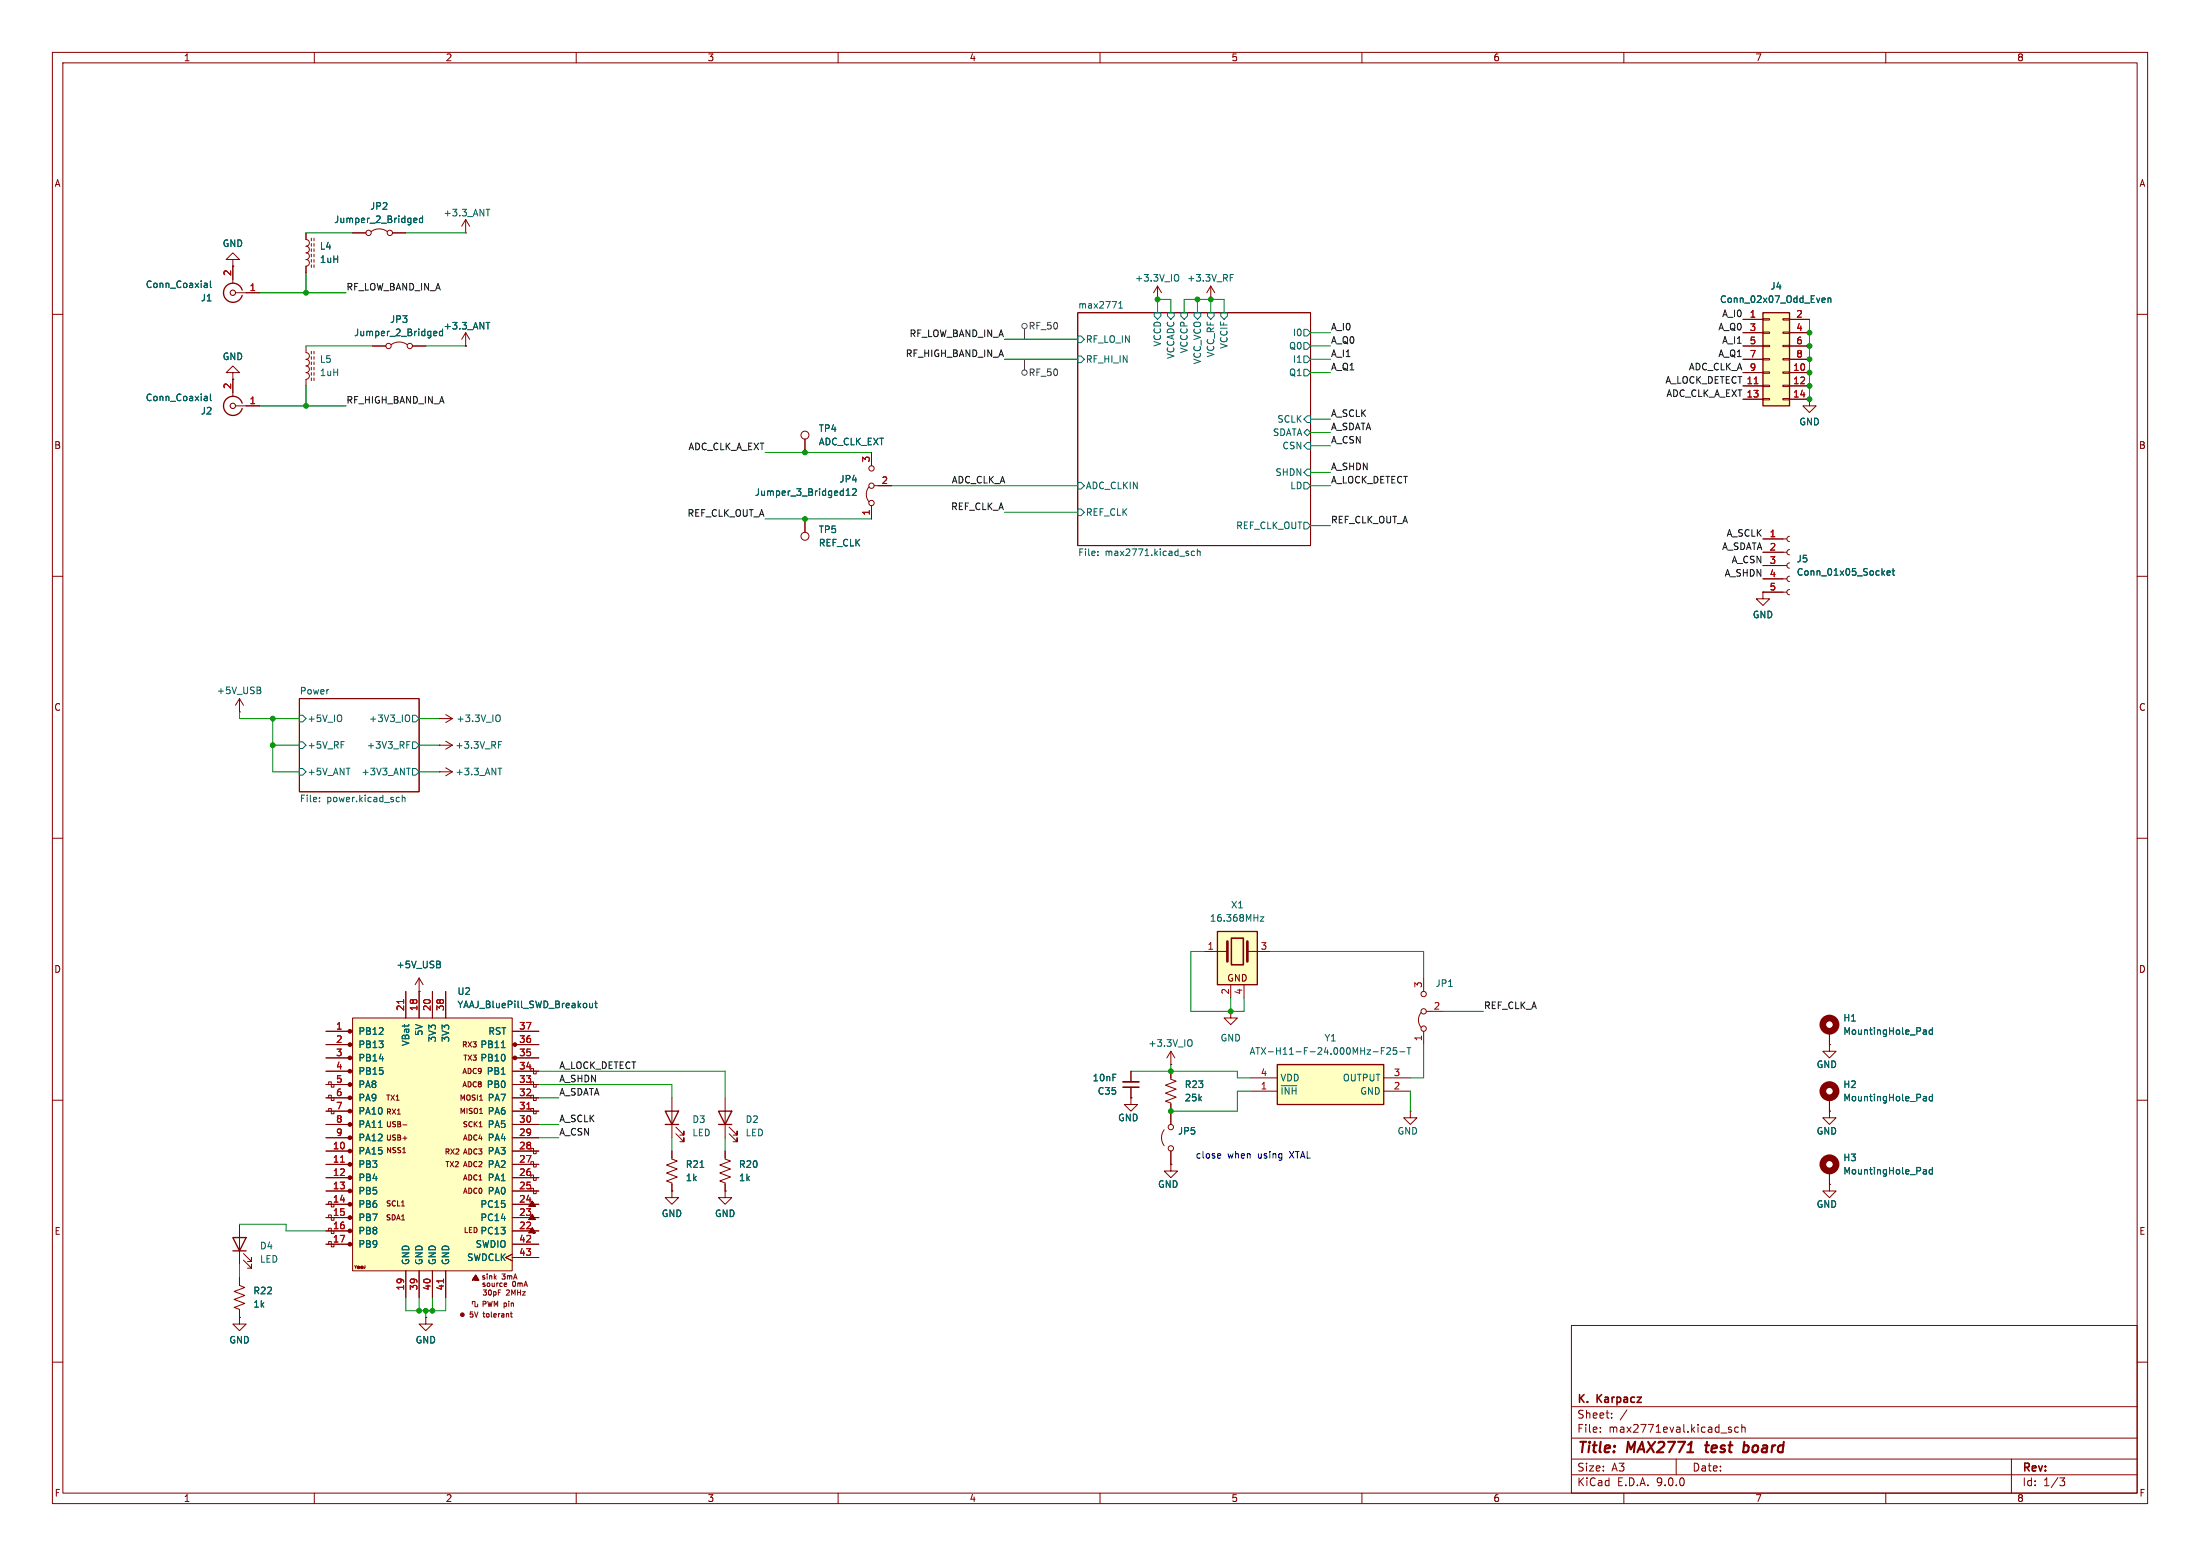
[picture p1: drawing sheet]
<svg xmlns="http://www.w3.org/2000/svg" width="420mm" height="297mm" viewBox="0 0 420 297" stroke-linecap="round" stroke-linejoin="round" font-family="sans-serif">
<g fill="none" stroke="#840000" stroke-width=".19">
<path d="M10 10h400v277h-400zM12 12h396v273h-396zM60 10v2M110 10v2M160 10v2M210 10v2M260 10v2M310 10v2M360 10v2M205.7 59.7h44.5v44.4h-44.5zM231.1 57.2h.1M231.1 54.6l-.7 1.3"/>
<path d="M231.1 54.6l.8 1.3M231.1 54.6v2.6M10 60h2M71.1 66h2.6M74.7 65.8a2.54 2.54 0 0 1 3 0M78.7 66h2.6M408 60h2M10 110h2M408 110h2M57.1 133.4h22.9v17.7h-22.9zM10 160h2M408 160h2"/>
<path d="M10 210h2M128.3 209.6v7.6M129 216.4l1.6 1.5v-.7v.7h-.8M129 215.1l1.6 1.6v-.8v.8h-.8M408 210h2M300 253h108v32h-108zM10 260h2M300 278.5h108M300 274.5h108M300 268.5h108M305.5 273.2v.2M305.5 272.5v.1"/>
<path d="M307.7 270.5v.2M307.7 269.8v.1M310.6 269.1l-1.3 1.9M320 278.5v3M329.9 272.7l.7 .4-.2 .3-.5-.1M330.5 272.5l-.3-.1-.3 .2M331.9 272.5l-.5-.1-.2 .3 .1 .6h.6M332.5 272.5l.2-.1 .4 .1 .1 .9M332.5 271.9v1.5M384 278.5v6.5M408 260h2M60 285v2"/>
<path d="M110 285v2M160 285v2M210 285v2M260 285v2M300 281.5h108M310 285v2M360 285v2M393.2 282.1h1l-.5 .6 .4 .1 .1 .5-.3 .3h-.5"/>
<circle cx="74.2" cy="66" r=".51"/>
<circle cx="78.2" cy="66" r=".51"/>
</g>
<path d="M325.5 275.9h.8M325.9 275.2l-.2 1.7 .2 .3M332.9 276h.8M333 275.2l-.2 2M333.6 277a.66 .66 0 0 1-.8 .1" fill="none" stroke="#840000" stroke-width=".4"/>
<g fill="none" stroke="#006464" stroke-width=".19">
<path d="M213.6 58.8h.7M213.6 57.9l.3-.4v1.3M220.3 59.7h1.3v.6l-.6 .7-.7-.7zM222.9 59.7h1.3v.6l-.7 .7-.6-.7zM225.4 59.7h1.3v.6l-.6 .7-.7-.7zM228 59.7h1.2v.6l-.6 .7-.6-.7zM230.5 59.7h1.3v.6l-.7 .7-.6-.7zM233 59.7h1.3v.6l-.6 .7-.7-.7zM234.9 53h.4M234.9 52.4h.6M82.9 64h.4M82.9 63.3l.3-.1 .2 .3-.6 .2"/>
<path d="M84.1 63.2l-.2 .3v.3l.2 .3 .4-.1M84.5 62.8v1.3M205.7 64.1h.7l.6 .7-.6 .6h-.7zM205.7 67.9h.7l.6 .7-.6 .6h-.7zM248.9 62.9h.7l.6 .6-.6 .6h-.7zM248.9 65.4h.7l.6 .6-.6 .7h-.7zM248.9 67.9h.7l.6 .7-.6 .6h-.7zM248.9 70.5h.7l.6 .6-.6 .7h-.7zM249.6 79.4h.6v1.2h-.6l-.7-.6zM205.7 92.1h.7l.6 .6-.6 .6h-.7zM205.7 97.2h.7l.6 .6-.6 .6h-.7zM248.9 99.7h.7l.6 .6-.6 .7h-.7z"/>
<path d="M248.9 82.6l.7-.7 .6 .7-.6 .6zM248.9 92.1h.7l.6 .6-.6 .6h-.7zM249.6 84.5h.6v1.2h-.6l-.7-.6zM249.6 89.5h.6v1.3h-.6l-.7-.6zM209.6 105.9v.1M209.6 105.3v.1M228 105.3l-.3-.1-.3 .2 .2 .6h.4M228.6 105.3l.2-.1 .3 .1v.7M228.6 104.8v1.2M57.1 136.5h.7l.6 .7-.6 .6h-.7zM65.2 136.7v.9M77.9 136.5h.1a.81 .81 0 0 1-.1 1.2"/>
<path d="M78.7 136.5h.7l.6 .7-.6 .6h-.7zM57.1 146.7h.7l.6 .6-.6 .7h-.7zM57.1 141.6h.7l.6 .6-.6 .7h-.7zM61 152.9v.1M61 152.3v.1M65.1 141.5h.6M75.9 152.2l.3 .1M76.2 153h-.3M76.8 152.3l.2-.1 .3 .1v.7M76.8 151.8v1.2M77.6 146.6h.7M77.7 142.2h.4"/>
<path d="M77.7 141.5h.6M78.7 141.6h.7l.6 .6-.6 .7h-.7zM78.7 146.7h.7l.6 .6-.6 .7h-.7z"/>
</g>
<path d="M127 212.1h2.5l-1.2 2.5zM127 214.6h2.5" fill="none" stroke="#840000" stroke-width=".25"/>
<path d="M232.4 177.8h7.6v10.2h-7.6z" fill="#ffffc2"/>
<path d="M232.4 177.8h7.6v10.2h-7.6zM137.2 212.1h2.5l-1.3 2.5zM137.2 214.6h2.5M44.4 236.2h2.6l-1.3 2.6zM44.4 238.8h2.6" fill="none" stroke="#840000" stroke-width=".25"/>
<g fill="none" stroke="#840000" stroke-width=".19">
<path d="M336.5 113v1.3h1.3l-1.3 1.3-1.2-1.3h1.2M336.5 113h.1M336.5 102.9h4.6M336.5 105.4h4.6M336.5 108h4.6M336.5 110.5h4.6M336.5 113h4.6M341.6 102.4l-.3 .1-.2 .4 .2 .3 .3 .2M341.6 104.9l-.3 .2-.2 .3 .2 .4 .3 .1M341.6 107.4l-.3 .2-.2 .4 .2 .3 .3 .2M341.6 110l-.3 .1-.2 .4 .2 .3 .3 .2M341.6 112.5l-.3 .2-.2 .3 .2 .4 .3 .1"/>
<path d="M45.7 135.9h.1M45.7 133.4v2.5M45.7 133.4l-.7 1.2M45.7 133.4l.8 1.2M229.9 181.6h4.4M234.9 193v1.3h1.3l-1.3 1.3-1.2-1.3h1.2M234.9 193h.1M234.9 188v2.5M237.5 188v2.5M238.1 181.6h4.5M271.3 193.3a2.26 2.26 0 0 0 0 2.8M271.8 186.7v2.5"/>
<path d="M271.8 196.9v2.5M272.3 193h3.3M128.3 219.7v1.5l1 .4-2 .8 2 .7-2 .8 2 .8-2 .7 1 .4v1.5M138.4 209.6v7.6M139.2 216.4l1.5 1.5v-.7v.7h-.7M139.2 215.1l1.5 1.6v-.8v.8h-.7M215.9 209.6v1.2h1.3l-1.3 1.3-1.3-1.3h1.3M215.9 209.6h.1M215.9 204.5v2M215.9 207.5v2.1M222.2 215.6a2.54 2.54 0 0 0 0 3.1M223.5 204.5v1.5l1 .4-2 .7 2 .8-2 .8 2 .7-2 .8 1 .4v4"/>
<path d="M223.5 203.2h.1M223.5 200.7v2.5M223.5 219.7v2.5M223.5 200.7l-.7 1.2M223.5 200.7l.8 1.2M45.7 233.7v7.6M46.5 239.3l1.5 1.5v-.8v.8h-.8M128.3 227.3v1.3h1.2l-1.2 1.3-1.3-1.3h1.3M128.3 227.3h.1M138.4 227.3v1.3h1.3l-1.3 1.3-1.2-1.3h1.2M138.4 227.3h.1M223.5 222.2v1.3h1.3l-1.3 1.3-1.3-1.3h1.3"/>
<path d="M223.5 222.2h.1M45.7 243.8v1.6l1 .3-2 .8 2 .8-2 .7 2 .8-2 .8 1 .3v1.6M45.7 251.5v1.2h1.3l-1.3 1.3-1.3-1.3h1.3M45.7 251.5h.1M46.5 240.5l1.5 1.6v-.8v.8h-.8"/>
<circle cx="271.8" cy="193" r=".51"/>
<circle cx="271.8" cy="189.7" r=".51"/>
<circle cx="271.8" cy="196.3" r=".51"/>
<circle cx="223.5" cy="215.1" r=".51"/>
<circle cx="223.5" cy="219.2" r=".51"/>
</g>
<path d="M234.3 179.7v3.8M238.1 179.7v3.8" fill="none" stroke="#840000" stroke-width=".51"/>
<path d="M235.1 179.1h2.3v5.1h-2.3zM214.4 207.5h3" fill="none" stroke="#840000" stroke-width=".3"/>
<path d="M360.2 109.4l.7-.1-.1-.3h-.4l-.2 .1 .1 .6h.5M361.2 109h.5M361.4 108.5v1.1l.3 .2M49.5 131.7l.3 .3-.1 .3-.1 .1M49.6 131.2l.1 .2-.1 .3M240.6 175h.7l-.7 .8h.7M227 198.4a.43 .43 0 0 1 .6 .5v.4a.43 .43 0 0 1-.6 .4M133.6 222.8h.8" fill="none" stroke="#006464" stroke-width=".19"/>
<path d="M214.4 206.5h3" fill="none" stroke="#840000" stroke-width=".33"/>
<path d="M336.5 59.7h5.1v17.8h-5.1z" fill="#ffffc2"/>
<path d="M336.5 59.7h5.1v17.8h-5.1z" fill="none" stroke="#840000" stroke-width=".25"/>
<g fill="none" stroke="#840000" stroke-width=".19">
<path d="M332.7 61h3.8M332.7 63.5h3.8M332.7 66h3.8M332.7 68.6h3.8M332.7 71.1h3.8M332.7 73.7h3.8M332.7 76.2h3.8M336.5 60.8h1.3v.3h-1.3zM336.5 63.4h1.3v.2h-1.3zM336.5 65.9h1.3v.3h-1.3zM336.5 68.5h1.3v.2h-1.3zM336.5 71h1.3v.2h-1.3z"/>
<path d="M336.5 73.5h1.3v.3h-1.3zM336.5 76.1h1.3v.2h-1.3zM340.4 60.8h1.2v.3h-1.2zM340.4 63.4h1.2v.2h-1.2zM340.4 65.9h1.2v.3h-1.2zM340.4 68.5h1.2v.2h-1.2zM340.4 71h1.2v.2h-1.2zM340.4 73.5h1.2v.3h-1.2zM340.4 76.1h1.2v.2h-1.2zM341.6 61h3.8M341.6 63.5h3.8M341.6 66h3.8"/>
<path d="M341.6 68.6h3.8M341.6 71.1h3.8M341.6 73.7h3.8M341.6 76.2h3.8"/>
</g>
<path d="M334.9 73.2h.7" fill="none" stroke="#a90000" stroke-width=".19"/>
<path d="M348 56.9h.4v.3l-.6 .1M348.4 57.7h-.4M349 57l.2-.1h.3v.8M349 56.9v.8" fill="none" stroke="#006464" stroke-width=".19"/>
<path d="M67.3 194.3h30.5v48.3h-30.5z" fill="#ffffc2"/>
<g fill="#840000" stroke="#840000" stroke-width=".19">
<circle cx="66.8" cy="196.9" r=".36"/>
<circle cx="66.8" cy="201.9" r=".36"/>
<circle cx="66.8" cy="204.5" r=".36"/>
<circle cx="66.8" cy="207" r=".36"/>
<circle cx="66.8" cy="209.6" r=".36"/>
<circle cx="66.8" cy="212.1" r=".36"/>
<circle cx="66.8" cy="214.6" r=".36"/>
<circle cx="66.8" cy="217.2" r=".36"/>
<circle cx="66.8" cy="219.7" r=".36"/>
<circle cx="66.8" cy="222.2" r=".36"/>
<circle cx="66.8" cy="224.8" r=".36"/>
<circle cx="66.8" cy="227.3" r=".36"/>
<circle cx="66.8" cy="229.9" r=".36"/>
<circle cx="66.8" cy="232.4" r=".36"/>
<circle cx="66.8" cy="234.9" r=".36"/>
<circle cx="66.8" cy="237.5" r=".36"/>
<circle cx="88.3" cy="251" r=".13"/>
<circle cx="98.3" cy="199.4" r=".25"/>
<circle cx="98.3" cy="201.9" r=".25"/>
<circle cx="66.8" cy="199.4" r=".36"/>
</g>
<g fill="none" stroke="#840000" stroke-width=".19">
<path d="M62.2 196.9h5.1M62.2 199.4h5.1M67.3 194.3h30.5v48.3h-30.5zM77.5 189.2v5.1M80 189.2h.1M80 186.7v7.6M80 186.7l-.8 1.3M80 186.7l.8 1.3M82.5 189.2v5.1M85.1 189.2v5.1M97.8 196.9h5.1M97.8 199.4h5.1"/>
<path d="M62.2 201.9h5.1M62.2 204.5h5.1M62.2 207h5.1M62.2 209.6h5.1M62.2 212.1h5.1M62.2 214.6h5.1M62.2 217.2h5.1M62.2 219.7h5.1M62.7 207v-.5h.5v1h.6v-.5M62.7 209.6v-.6h.5v1.1h.6v-.5M62.7 212.1v-.5h.5v1h.6v-.5M76.9 214.7h.8"/>
<path d="M76.9 217.2h.8M97.8 201.9h5.1M97.8 204.5h5.1M97.8 207h5.1M97.8 209.6h5.1M97.8 212.1h5.1M97.8 214.6h5.1M97.8 217.2h5.1M97.8 219.7h5.1M101.3 204.5v-.5h.6v1h.5v-.5M101.3 207v-.5h.6v1h.5v-.5M101.3 209.6v-.6h.6v1.1h.5v-.5"/>
<path d="M101.3 212.1v-.5h.6v1h.5v-.5M101.3 219.7v-.5h.6v1h.5v-.5M62.2 222.2h5.1M62.2 224.8h5.1M62.2 227.3h5.1M62.2 229.9h5.1M62.2 232.4h5.1M62.2 234.9h5.1M62.2 237.5h5.1M62.7 229.9v-.5h.5v1h.6v-.5M62.7 232.4v-.5h.5v1h.6v-.5M62.7 234.9v-.5h.5v1.1h.6v-.6"/>
<path d="M62.7 237.5v-.5h.5v1h.6v-.5M97.8 239.4l-1.3 .6 1.3 .7M97.8 222.2h5.1M97.8 224.8h5.1M97.8 227.3h5.1M97.8 229.9h5.1M97.8 232.4h5.1M97.8 234.9h5.1M97.8 237.5h5.1M101.3 222.2v-.5h.6v1.1h.5v-.6M101.3 224.8v-.5h.6v1h.5v-.5M101.3 227.3v-.5h.6v1h.5v-.5"/>
<path d="M101.6 229.7l.1 .3-.2-.1 .2 .2 .2-.4-.6 .2 .6 .4-.2-.7-.5 .4 .8 .3-.4-.8-.5 .6 1 .2-.5-.9-.6 .9h1.2l-.6-1.1-.6 1.1M101.6 232.3l.1 .2-.2-.1 .2 .3 .2-.4-.6 .1 .6 .4-.2-.6-.5 .3 .8 .3-.4-.8-.5 .7 1 .1-.5-.9-.6 .9h1.2l-.6-1-.6 1M101.6 234.8l.1 .3-.2-.2 .2 .3 .2-.4-.6 .1 .6 .4-.2-.6-.5 .4 .8 .2-.4-.7-.5 .6 1 .1-.5-.9-.6 .9h1.2l-.6-1-.6 1M77.5 242.6v5M80 242.6v5M82.5 242.6v5M85.1 242.6v5M90.2 248.9v-.5h.5v1h.5v-.5M90.8 243.8l.1 .3-.2-.1 .2 .2 .2-.4-.5 .2 .5 .3-.2-.6-.5 .4 .8 .2-.4-.7-.5 .6 1 .1-.5-.8-.6 .8h1.2l-.6-1-.6 1M96.6 244.9l.1 .2-.4 .1M96.7 245.5l-.3 .1M97.4 250.7h.4"/>
<path d="M97.6 250.4v.9l.2 .1M97.8 240h5.1"/>
<circle cx="98.3" cy="199.4" r=".36"/>
<circle cx="98.3" cy="201.9" r=".36"/>
<circle cx="88.3" cy="251" r=".36"/>
<circle cx="88.3" cy="251" r=".25"/>
</g>
<path d="M83.8 184.1l.3 .2-.1 .3-.1 .1M83.9 183.5l.1 .2-.1 .3M95.7 200h.7M112.6 191.5v.8h.3l.2-.1M113.1 191.5v.8M113.5 191.5h.5M113.7 191.1v1.1l.3 .1M72.2 215.2h.8" fill="none" stroke="#006464" stroke-width=".19"/>
<path d="M77.1 190.8v.7M100.6 211.7h.7M65 221.8h.7M84.7 244.1v.8" fill="none" stroke="#a90000" stroke-width=".19"/>
<path d="M243.8 203.2h20.4v7.6h-20.4z" fill="#ffffc2"/>
<path d="M46.2 55.4a1.81 1.81 0 0 0-2.8-1 1.81 1.81 0 0 0 0 3 1.81 1.81 0 0 0 2.8-1M46.2 77a1.81 1.81 0 0 0-2.8-1 1.81 1.81 0 0 0 0 2.9 1.81 1.81 0 0 0 2.8-.9M243.8 203.2h20.4v7.6h-20.4z" fill="none" stroke="#840000" stroke-width=".25"/>
<g fill="none" stroke="#840000" stroke-width=".19">
<path d="M44.4 49.5h1.3l-1.3-1.2-1.2 1.2h1.2v1.3M44.4 50.8h.1M44.4 50.8v3.3M45 55.9h4.5M58.4 44.5v1.2a.64 .64 0 0 1 .7 .7 .64 .64 0 0 1-.7 .6 .64 .64 0 0 1 .7 .6 .64 .64 0 0 1-.7 .7 .64 .64 0 0 1 .7 .6 .64 .64 0 0 1-.7 .6 .64 .64 0 0 1 .7 .7 .64 .64 0 0 1-.7 .6M58.4 50.8v1.3M59.4 45.5v.5M59.4 46.5v.5M59.4 47.5v.5M59.4 48.5v.5M59.4 49.5v.5M59.4 50.5v.6"/>
<path d="M59.9 45.5v.5M59.9 46.5v.5M59.9 47.5v.5M59.9 48.5v.5M59.9 49.5v.5M59.9 50.5v.6M67.3 44.5h2.5M70.9 44.2a2.54 2.54 0 0 1 3 0M74.9 44.5h2.6M88.9 44.5h.1M88.9 41.9v2.6M88.9 41.9l-.8 1.3"/>
<path d="M88.9 41.9l.8 1.3M221 57.2h.1M221 54.6l-.8 1.3M221 54.6l.7 1.3M221 54.6v2.6M44.4 71.1h1.3l-1.3-1.2-1.2 1.2h1.2v1.3M44.4 72.4h.1M44.4 72.4v3.3M45 77.5h4.5M58.4 66v1.3a.64 .64 0 0 1 .7 .6 .64 .64 0 0 1-.7 .7 .64 .64 0 0 1 .7 .6 .64 .64 0 0 1-.7 .7 .64 .64 0 0 1 .7 .6 .64 .64 0 0 1-.7 .6 .64 .64 0 0 1 .7 .7 .64 .64 0 0 1-.7 .6v1.3M59.4 67.1v.5M59.4 68.1v.5"/>
<path d="M59.4 69.1v.5M59.4 70.1v.5M59.4 71.1v.5M59.4 72.1v.5M59.9 67.1v.5M59.9 68.1v.5M59.9 69.1v.5M59.9 70.1v.5M59.9 71.1v.5M59.9 72.1v.5M71.1 66h2.6M78.7 66h2.6"/>
<path d="M88.9 66h.1M88.9 63.5l-.8 1.3M88.9 63.5l.8 1.3M88.9 63.5v2.5M332.7 66h3.8M332.7 61h3.8M332.7 63.5h3.8M332.7 68.6h3.8M332.7 71.1h3.8M332.7 73.7h3.8M332.7 76.2h3.8M341.6 66h3.8"/>
<path d="M341.6 61h3.8M341.6 63.5h3.8M341.6 68.6h3.8M341.6 71.1h3.8M341.6 73.7h3.8M341.6 76.2h3.8M345.4 76.2v1.3h1.3l-1.3 1.2-1.2-1.2h1.2M345.4 76.2h.1M153.7 83.8v2.6M153.7 99.1v2.5M165.9 93a2.26 2.26 0 0 0 0 2.8M166.4 86.4v2.5"/>
<path d="M166.4 96.5v2.6M166.9 92.7h3.3M336.5 113h.1M336.5 102.9h3.9M336.5 105.4h3.9M336.5 108h3.9M336.5 110.5h3.9M336.5 113h3.9M83.8 137.2h.1M83.8 137.2h2.6M85.1 136.4l1.3 .8M86.4 137.2l-1.3 .7"/>
<path d="M83.8 147.3h.1M83.8 142.2h.1M83.8 147.3h2.6M83.8 142.2h2.6M85.1 146.6l1.3 .7M85.1 141.5l1.3 .7M86.4 147.3l-1.3 .8M86.4 142.2l-1.3 .8M62.2 196.9h5.1M62.2 199.4h5.1M77.5 189.2v5.1M80 189.2h.1"/>
<path d="M80 189.2v5.1M82.5 189.2v5.1M85.1 189.2v5.1M97.8 196.9h5.1M97.8 199.4h5.1M349.2 199.4v1.3h1.3l-1.3 1.2-1.2-1.2h1.2M349.2 199.4h.1M349.2 196.9v2.5M62.2 201.9h5.1M62.2 204.5h5.1M62.2 207h5.1M62.2 209.6h5.1"/>
<path d="M62.2 212.1h5.1M62.2 214.6h5.1M62.2 217.2h5.1M62.2 219.7h5.1M97.8 201.9h5.1M97.8 204.5h5.1M97.8 207h5.1M97.8 209.6h5.1M97.8 212.1h5.1M97.8 214.6h5.1M97.8 217.2h5.1M97.8 219.7h5.1"/>
<path d="M128.3 219.7v1.3M138.4 219.7v1.5l1 .4-2 .8 2 .7-2 .8 2 .8-2 .7 1 .4v1.5M215.9 209.6h.1M215.9 204.5v2M215.9 207.5v2.1M223.5 204.5v1.2M223.5 210.8v3.8M223.5 219.7v2.5M238.8 205.7h5M238.8 208.3h5M264.2 205.7h5M264.2 208.3h5"/>
<path d="M269.2 212.1v1.3h1.3l-1.3 1.2-1.2-1.2h1.2M269.2 212.1h.1M349.2 212.1v1.3h1.3l-1.3 1.2-1.2-1.2h1.2M349.2 212.1h.1M349.2 209.6v2.5M62.2 222.2h5.1M62.2 224.8h5.1M62.2 227.3h5.1M62.2 229.9h5.1M62.2 232.4h5.1M62.2 234.9h5.1M62.2 237.5h5.1"/>
<path d="M97.8 239.4l-1.3 .6 1.3 .7M97.8 222.2h5.1M97.8 224.8h5.1M97.8 227.3h5.1M97.8 229.9h5.1M97.8 232.4h5.1M97.8 234.9h5.1M97.8 237.5h5.1M128.3 227.3h.1M128.3 226.1v1.2M138.4 227.3h.1M223.5 222.2h.1"/>
<path d="M349.2 226.1v1.2h1.3l-1.3 1.3-1.2-1.3h1.2M349.2 226.1h.1M349.2 223.5v2.6M45.7 251.5h.1M45.7 243.8v1.3M45.7 250.2v1.3M77.5 242.6v5M80 242.6v5M81.3 251.5v1.2h1.2l-1.2 1.3-1.3-1.3h1.3M81.3 251.5h.1M82.5 242.6v5M85.1 242.6v5"/>
<path d="M97.8 240h5.1"/>
<circle cx="70.4" cy="44.5" r=".51"/>
<circle cx="74.4" cy="44.5" r=".51"/>
<circle cx="153.7" cy="83.1" r=".76"/>
<circle cx="166.4" cy="96" r=".51"/>
<circle cx="166.4" cy="92.7" r=".51"/>
<circle cx="166.4" cy="89.4" r=".51"/>
<circle cx="153.7" cy="102.4" r=".76"/>
</g>
<g fill="none" stroke="#006464" stroke-width=".19">
<path d="M92.8 39.9h.7M39.1 54l.4 .1 .1 .8M39.6 54.8l-.5 .1M39.6 54.4h-.5M40.2 53.6v1.1l.1 .2M79 42.4h.5M79 41.7l.4-.1 .2 .3-.6 .2M80.7 41.7l-.4-.1-.2 .3 .1 .5h.5M80.7 41.2v1.3M224.5 52.4a.43 .43 0 0 1 .5 .4v.4a.43 .43 0 0 1-.5 .5M348 56.9h.4v.3l-.6 .1M348.4 57.7h-.4"/>
<path d="M349 57l.2-.1h.3v.8M349 56.9v.8M39.1 75.6l.4 .1 .1 .8M39.6 76.4l-.5 .1M39.6 75.9l-.5 .1M40.2 75.2v1.1l.1 .2M82.9 64h.4M82.9 63.3l.3-.1 .2 .3-.6 .2M84.1 63.2l-.2 .3v.3l.2 .3 .4-.1M84.5 62.8v1.3M92.8 61.5h.7M161.5 94.6h.8"/>
<path d="M161.5 93.7l.4-.4v1.3M162.8 93.4l.4-.1 .3 .4-.8 .9h.8M360.2 109.4l.7-.1-.1-.3h-.4l-.2 .1 .1 .6h.5M361.2 109h.5M361.4 108.5v1.1l.3 .2M94.9 136.5a.43 .43 0 0 1 .6 .4v.4a.43 .43 0 0 1-.6 .4M95.1 146.6h.7M95.2 142.2h.4M95.2 141.5h.6M83.8 184.1l.3 .2-.1 .3-.1 .1M83.9 183.5l.1 .2-.1 .3M95.7 200h.7"/>
<path d="M112.6 191.5v.8h.3l.2-.1M113.1 191.5v.8M113.5 191.5h.5M113.7 191.1v1.1l.3 .1M264.3 200h-.6v1.2M266.6 200h-.6l-.1 .6 .2-.1h.4l.2 .2-.1 .4-.2 .1-.5-.1M268.6 200h.7M269 200v1.2M367.3 196.6l.4 .2v.6M367.7 197.4h-.4M367.7 196.9h-.4M368.9 196.2v1.2"/>
<path d="M368.9 196.6h-.4l-.2 .2 .1 .6h.5M72.2 215.2h.8M244.6 207.2h3M262.1 200.8h1M263.7 200.6h.4M264.7 200.1l.5-.1 .3 .3-.8 .9h.8M267.2 200.8h1M367.3 209.3l.4 .2v.6M367.7 210.1h-.4M367.7 209.6h-.4M368.9 209.3h-.4l-.2 .2 .1 .6h.5M368.9 208.9v1.2"/>
<path d="M133.6 222.8h.8M367.3 223.3l.4 .1v.7M367.7 224l-.4 .1M367.7 223.6h-.4M368.9 222.8v1.3M368.9 223.3h-.4l-.2 .2 .1 .5h.5"/>
</g>
<g fill="none" stroke="#840000" stroke-width="1.3">
<circle cx="349.3" cy="195.6" r="1.27"/>
<circle cx="349.3" cy="208.3" r="1.27"/>
<circle cx="349.3" cy="222.2" r="1.27"/>
</g>
<g fill="none" stroke="#840000" stroke-width=".2">
<circle cx="44.5" cy="55.9" r=".51"/>
<circle cx="44.5" cy="77.5" r=".51"/>
</g>
<g fill="none" stroke="#484848" stroke-width=".19">
<path d="M195.6 62.7v2.1M195.6 68.6v2"/>
<circle cx="195.6" cy="71.1" r=".51"/>
<circle cx="195.6" cy="62.2" r=".51"/>
</g>
<g fill="none" stroke="#009600" stroke-width=".19">
<path d="M58.4 44.5h8.9M77.5 44.5h11.4M221 59.7v-2.5h2.5v2.5M226.1 59.7v-2.5h7.6v2.5M228.6 57.2v2.5M231.1 57.2v2.5M58.4 66h12.7M81.3 66h7.6M250.2 66h3.8M250.2 68.6h3.8M250.2 63.5h3.8M250.2 71.1h3.8"/>
<path d="M345.4 61v15.2M146 86.4h20.4M146 99.1h20.4M170.2 92.7h35.5M191.8 97.8h13.9M250.2 80h3.8M250.2 82.6h3.8M250.2 92.7h3.8M250.2 85.1h3.8M250.2 90.2h3.8M250.2 100.3h3.8M45.7 135.9v1.3h11.4"/>
<path d="M52.1 137.2v10.1h5M80 137.2h3.8M52.1 142.2h5M80 147.3h3.8M80 142.2h3.8M229.9 181.6h-2.6v11.4h10.2v-2.5M234.9 190.5v2.5M242.6 181.6h29.2v5.1M271.8 199.4v6.3h-2.6M275.6 193h7.6M102.9 207h25.4v2.6M102.9 209.6h3.8"/>
<path d="M102.9 217.2h3.8M102.9 204.5h35.5v5.1M102.9 214.6h3.8M128.3 217.2v2.5M138.4 217.2v2.5M215.9 204.5h20.3v1.2h2.6M223.5 203.2v1.3M238.8 208.3h-2.6v3.8h-12.7M269.2 208.3v3.8M45.7 233.7h8.9v1.2h7.6M45.7 241.3v2.5M77.5 247.6v2.6h7.6v-2.6"/>
<path d="M80 247.6v2.6M81.3 250.2v1.3M82.5 247.6v2.6"/>
</g>
<path d="M49.5 55.9h16.5M58.4 52.1v3.8M49.5 77.5h16.5M58.4 73.7v3.8M191.8 64.8h13.9M191.8 68.6h13.9" fill="none" stroke="#009600" stroke-width=".25"/>
<path d="M232.6 220.2l.4 .1v.2l-.6 .1M233 221l-.4 .1" fill="none" stroke="#0000c2" stroke-width=".19"/>
<path d="M334.9 73.2h.7M77.1 190.8v.7M100.6 211.7h.7M65 221.8h.7M84.7 244.1v.8" fill="none" stroke="#a90000" stroke-width=".19"/>
<g fill="#009600" stroke="#009600" stroke-width=".19">
<circle cx="234.9" cy="193" r=".46"/>
<circle cx="223.5" cy="204.5" r=".46"/>
<circle cx="223.5" cy="212.1" r=".46"/>
<circle cx="153.7" cy="86.4" r=".46"/>
<circle cx="153.7" cy="99.1" r=".46"/>
<circle cx="58.4" cy="77.5" r=".46"/>
<circle cx="58.4" cy="55.9" r=".46"/>
<circle cx="52.1" cy="137.2" r=".46"/>
<circle cx="52.1" cy="142.2" r=".46"/>
<circle cx="221" cy="57.2" r=".46"/>
<circle cx="231.1" cy="57.2" r=".46"/>
<circle cx="228.6" cy="57.2" r=".46"/>
<circle cx="345.4" cy="71.1" r=".46"/>
<circle cx="345.4" cy="73.7" r=".46"/>
<circle cx="345.4" cy="68.6" r=".46"/>
<circle cx="345.4" cy="66" r=".46"/>
<circle cx="345.4" cy="63.5" r=".46"/>
<circle cx="345.4" cy="76.2" r=".46"/>
<circle cx="80" cy="250.2" r=".46"/>
<circle cx="81.3" cy="250.2" r=".46"/>
<circle cx="82.5" cy="250.2" r=".46"/>
</g>
<g font-size="2.8" fill="#840000">
<text x="301" y="277.9">Title:</text>
<text x="310.6" y="277.9">MAX2771</text>
<text x="326.5" y="277.9">test</text>
<text x="334.4" y="277.9">board</text>
</g>
<g font-size="2.1" fill="#840000">
<text x="301" y="268.2">K.</text>
<text x="304.9" y="268.2">Karpacz</text>
<text x="301" y="273.7">File:</text>
<text x="301" y="271">Sheet:</text>
<text x="307.1" y="273.7">max2771eval.kicad_sch</text>
<text x="301" y="281.1">Size:</text>
<text x="307.6" y="281.1">A3</text>
<text x="323" y="281.1">Date:</text>
<text x="386" y="281.3">Rev:</text>
<text x="301" y="283.9">KiCad</text>
<text x="308.7" y="283.9">E.D.A.</text>
<text x="316.3" y="283.9">9.0.0</text>
<text x="386" y="283.9">Id:</text>
<text x="390.1" y="283.9">1/3</text>
</g>
<g font-size="1.8" fill="#840000">
<text x="35" y="11.9">1</text>
<text x="85" y="11.9">2</text>
<text x="135" y="11.9">3</text>
<text x="185" y="11.9">4</text>
<text x="235" y="11.9">5</text>
<text x="285" y="11.9">6</text>
<text x="335" y="11.9">7</text>
<text x="385" y="11.9">8</text>
<text x="10.3" y="35.9">A</text>
<text x="408.3" y="35.9">A</text>
<text x="10.3" y="85.9">B</text>
<text x="408.2" y="85.9">B</text>
<text x="10.3" y="135.9">C</text>
<text x="408.2" y="135.9">C</text>
<text x="10.3" y="185.9">D</text>
<text x="408.2" y="185.9">D</text>
<text x="234.2" y="187.6">GND</text>
<text x="10.3" y="235.9">E</text>
<text x="408.3" y="235.9">E</text>
<text x="10.3" y="285.9">F</text>
<text x="35" y="286.9">1</text>
<text x="85" y="286.9">2</text>
<text x="135" y="286.9">3</text>
<text x="185" y="286.9">4</text>
<text x="235" y="286.9">5</text>
<text x="285" y="286.9">6</text>
<text x="335" y="286.9">7</text>
<text x="385" y="286.9">8</text>
<text x="408.3" y="285.9">F</text>
</g>
<g font-size="1.8" fill="#006464">
<text x="70.6" y="40.2">JP2</text>
<text x="84.6" y="41.5">+3.3_ANT</text>
<text x="42.4" y="47.3">GND</text>
<text x="61" y="47.9">L4</text>
<text x="63.7" y="42.8">Jumper_2_Bridged</text>
<text x="61" y="50.4">1uH</text>
<text x="216.6" y="53.9">+3.3V_IO</text>
<text x="226.5" y="53.9">+3.3V_RF</text>
<text x="27.7" y="55.2">Conn_Coaxial</text>
<text x="38.2" y="57.7">J1</text>
<text x="205.7" y="59">max2771</text>
<text x="328.3" y="58">Conn_02x07_Odd_Even</text>
<text x="337.9" y="55.5">J4</text>
<text x="67.5" y="64.4">Jumper_2_Bridged</text>
<text x="74.4" y="61.8">JP3</text>
<text x="84.6" y="63.1">+3.3_ANT</text>
<text x="207.2" y="65.6">RF_LO_IN</text>
<text x="246.7" y="64.4">I0</text>
<text x="42.4" y="68.9">GND</text>
<text x="61" y="69.4">L5</text>
<text x="61" y="72">1uH</text>
<text x="207.2" y="69.4">RF_HI_IN</text>
<text x="221.8" y="66.3" transform="rotate(-90 221.8 66.3)">VCCD</text>
<text x="224.4" y="68.6" transform="rotate(-90 224.4 68.6)">VCCADC</text>
<text x="226.9" y="67.5" transform="rotate(-90 226.9 67.5)">VCCCP</text>
<text x="229.5" y="69.6" transform="rotate(-90 229.5 69.6)">VCC_VCO</text>
<text x="232" y="68.3" transform="rotate(-90 232 68.3)">VCC_RF</text>
<text x="234.5" y="66.7" transform="rotate(-90 234.5 66.7)">VCCIF</text>
<text x="246" y="66.9">Q0</text>
<text x="246" y="72">Q1</text>
<text x="246.7" y="69.4">I1</text>
<text x="27.7" y="76.8">Conn_Coaxial</text>
<text x="38.2" y="79.3">J2</text>
<text x="156.2" y="82.7">TP4</text>
<text x="242.9" y="83.4">SDATA</text>
<text x="243.7" y="80.9">SCLK</text>
<text x="343.4" y="81.4">GND</text>
<text x="156.2" y="85.2">ADC_CLK_EXT</text>
<text x="244.7" y="86">CSN</text>
<text x="144" y="94.8">Jumper_3_Bridged12</text>
<text x="160.2" y="92.3">JP4</text>
<text x="207.2" y="93.6">ADC_CLKIN</text>
<text x="243.4" y="91">SHDN</text>
<text x="246.2" y="93.6">LD</text>
<text x="156.2" y="102">TP5</text>
<text x="207.2" y="98.7">REF_CLK</text>
<text x="235.9" y="101.2">REF_CLK_OUT</text>
<text x="156.2" y="104.5">REF_CLK</text>
<text x="205.7" y="106.5">File:</text>
<text x="211" y="106.5">max2771.kicad_sch</text>
<text x="342.9" y="107.5">J5</text>
<text x="342.9" y="110.1">Conn_01x05_Socket</text>
<text x="334.5" y="118.2">GND</text>
<text x="41.3" y="132.7">+5V_USB</text>
<text x="57.1" y="132.6">Power</text>
<text x="58.6" y="143.1">+5V_RF</text>
<text x="58.6" y="138">+5V_IO</text>
<text x="69.9" y="143.1">+3V3_RF</text>
<text x="70.4" y="138">+3V3_IO</text>
<text x="86.8" y="143.1">+3.3V_RF</text>
<text x="87" y="138">+3.3V_IO</text>
<text x="58.6" y="148.2">+5V_ANT</text>
<text x="68.9" y="148.2">+3V3_ANT</text>
<text x="86.9" y="148.2">+3.3_ANT</text>
<text x="57.1" y="153.4">File:</text>
<text x="62.4" y="153.4">power.kicad_sch</text>
<text x="234.9" y="173.6">X1</text>
<text x="230.9" y="176.1">16.368MHz</text>
<text x="75.6" y="185">+5V_USB</text>
<text x="87.2" y="190.1">U2</text>
<text x="274" y="188.6">JP1</text>
<text x="68.3" y="197.7">PB12</text>
<text x="80.9" y="197.8" transform="rotate(-90 80.9 197.8)">5V</text>
<text x="87.2" y="192.6">YAAJ_BluePill_SWD_Breakout</text>
<text x="93.1" y="197.7">RST</text>
<text x="351.8" y="195.2">H1</text>
<text x="351.8" y="197.7">MountingHole_Pad</text>
<text x="68.3" y="200.3">PB13</text>
<text x="68.3" y="202.8">PB14</text>
<text x="78.3" y="199.8" transform="rotate(-90 78.3 199.8)">VBat</text>
<text x="83.4" y="199" transform="rotate(-90 83.4 199)">3V3</text>
<text x="86" y="199" transform="rotate(-90 86 199)">3V3</text>
<text x="91.6" y="200.3">PB11</text>
<text x="91.6" y="202.8">PB10</text>
<text x="219.1" y="200">+3.3V_IO</text>
<text x="232.9" y="199">GND</text>
<text x="238.4" y="201.5">ATX-H11-F-24.000MHz-F25-T</text>
<text x="252.7" y="199">Y1</text>
<text x="68.3" y="205.3">PB15</text>
<text x="68.3" y="207.9">PA8</text>
<text x="92.8" y="205.3">PB1</text>
<text x="92.8" y="207.9">PB0</text>
<text x="208.5" y="206.6">10nF</text>
<text x="209.5" y="209.1">C35</text>
<text x="226.1" y="207.9">R23</text>
<text x="244.3" y="206.6">VDD</text>
<text x="244.3" y="209.1">~{INH}</text>
<text x="256.3" y="206.6">OUTPUT</text>
<text x="259.6" y="209.1">GND</text>
<text x="346.7" y="204.1">GND</text>
<text x="351.8" y="207.9">H2</text>
<text x="68.3" y="210.4">PA9</text>
<text x="68.3" y="213">PA10</text>
<text x="68.3" y="215.5">PA11</text>
<text x="93" y="210.4">PA7</text>
<text x="93" y="213">PA6</text>
<text x="93" y="215.5">PA5</text>
<text x="132.1" y="214.5">D3</text>
<text x="142.2" y="214.5">D2</text>
<text x="213.4" y="214.2">GND</text>
<text x="226.1" y="210.4">25k</text>
<text x="351.8" y="210.4">MountingHole_Pad</text>
<text x="68.3" y="218">PA12</text>
<text x="68.3" y="220.6">PA15</text>
<text x="93" y="218">PA4</text>
<text x="93" y="220.6">PA3</text>
<text x="132.1" y="217.1">LED</text>
<text x="142.2" y="217.1">LED</text>
<text x="224.8" y="216.8">JP5</text>
<text x="266.7" y="216.8">GND</text>
<text x="346.7" y="216.8">GND</text>
<text x="351.8" y="221.8">H3</text>
<text x="68.3" y="223.1">PB3</text>
<text x="68.3" y="225.7">PB4</text>
<text x="93" y="223.1">PA2</text>
<text x="93" y="225.7">PA1</text>
<text x="130.8" y="223.1">R21</text>
<text x="130.8" y="225.7">1k</text>
<text x="141" y="223.1">R20</text>
<text x="141" y="225.7">1k</text>
<text x="221" y="226.9">GND</text>
<text x="351.8" y="224.4">MountingHole_Pad</text>
<text x="68.3" y="228.2">PB5</text>
<text x="68.3" y="230.7">PB6</text>
<text x="68.3" y="233.3">PB7</text>
<text x="91.6" y="230.7">PC15</text>
<text x="91.6" y="233.3">PC14</text>
<text x="93" y="228.2">PA0</text>
<text x="126.2" y="232.5">GND</text>
<text x="136.4" y="232.5">GND</text>
<text x="346.7" y="230.7">GND</text>
<text x="49.5" y="238.7">D4</text>
<text x="68.3" y="235.8">PB8</text>
<text x="68.3" y="238.4">PB9</text>
<text x="90.7" y="238.4">SWDIO</text>
<text x="91.6" y="235.8">PC13</text>
<text x="49.5" y="241.2">LED</text>
<text x="78.3" y="241.6" transform="rotate(-90 78.3 241.6)">GND</text>
<text x="80.9" y="241.6" transform="rotate(-90 80.9 241.6)">GND</text>
<text x="83.4" y="241.6" transform="rotate(-90 83.4 241.6)">GND</text>
<text x="86" y="241.6" transform="rotate(-90 86 241.6)">GND</text>
<text x="89.1" y="240.9">SWDCLK</text>
<text x="48.3" y="247.2">R22</text>
<text x="48.3" y="249.8">1k</text>
<text x="43.7" y="256.6">GND</text>
<text x="79.2" y="256.6">GND</text>
</g>
<g font-size="1.8" fill="#a90000">
<text x="44.2" y="52.8" transform="rotate(-90 44.2 52.8)">2</text>
<text x="47.6" y="55.6">1</text>
<text x="333.9" y="60.7">1</text>
<text x="333.9" y="63.2">3</text>
<text x="333.9" y="65.8">5</text>
<text x="342.8" y="60.7">2</text>
<text x="342.8" y="63.2">4</text>
<text x="342.8" y="65.8">6</text>
<text x="333.9" y="68.3">7</text>
<text x="333.9" y="70.9">9</text>
<text x="342.2" y="70.9">10</text>
<text x="342.8" y="68.3">8</text>
<text x="44.2" y="74.4" transform="rotate(-90 44.2 74.4)">2</text>
<text x="47.6" y="77.2">1</text>
<text x="333.3" y="73.4">11</text>
<text x="333.3" y="75.9">13</text>
<text x="342.2" y="73.4">12</text>
<text x="342.2" y="75.9">14</text>
<text x="166.1" y="88.3" transform="rotate(-90 166.1 88.3)">3</text>
<text x="168.2" y="92.5">2</text>
<text x="166.1" y="98.5" transform="rotate(-90 166.1 98.5)">1</text>
<text x="337.7" y="102.6">1</text>
<text x="337.7" y="107.7">3</text>
<text x="337.7" y="105.2">2</text>
<text x="337.7" y="110.2">4</text>
<text x="337.7" y="112.8">5</text>
<text x="230.4" y="181.4">1</text>
<text x="240.6" y="181.4">3</text>
<text x="234.7" y="189.9" transform="rotate(-90 234.7 189.9)">2</text>
<text x="237.2" y="189.9" transform="rotate(-90 237.2 189.9)">4</text>
<text x="271.5" y="188.7" transform="rotate(-90 271.5 188.7)">3</text>
<text x="64.1" y="196.6">1</text>
<text x="77.2" y="193.1" transform="rotate(-90 77.2 193.1)">21</text>
<text x="79.8" y="193.1" transform="rotate(-90 79.8 193.1)">18</text>
<text x="82.3" y="193.1" transform="rotate(-90 82.3 193.1)">20</text>
<text x="84.8" y="193.1" transform="rotate(-90 84.8 193.1)">38</text>
<text x="99" y="196.6">37</text>
<text x="273.6" y="192.8">2</text>
<text x="64.1" y="199.1">2</text>
<text x="64.1" y="201.7">3</text>
<text x="99" y="199.1">36</text>
<text x="99" y="201.7">35</text>
<text x="271.5" y="198.8" transform="rotate(-90 271.5 198.8)">1</text>
<text x="64.1" y="204.2">4</text>
<text x="64.1" y="206.8">5</text>
<text x="64.1" y="209.3">6</text>
<text x="99" y="204.2">34</text>
<text x="99" y="206.8">33</text>
<text x="99" y="209.3">32</text>
<text x="240.6" y="205.5">4</text>
<text x="240.6" y="208">1</text>
<text x="266" y="205.5">3</text>
<text x="266" y="208">2</text>
<text x="64.1" y="211.8">7</text>
<text x="64.1" y="214.4">8</text>
<text x="99" y="211.8">31</text>
<text x="99" y="214.4">30</text>
<text x="63.5" y="219.5">10</text>
<text x="63.5" y="222">11</text>
<text x="64.1" y="216.9">9</text>
<text x="99" y="216.9">29</text>
<text x="99" y="219.5">28</text>
<text x="99" y="222">27</text>
<text x="63.5" y="224.5">12</text>
<text x="63.5" y="227.1">13</text>
<text x="99" y="224.5">26</text>
<text x="99" y="227.1">25</text>
<text x="63.5" y="229.6">14</text>
<text x="63.5" y="232.2">15</text>
<text x="99" y="229.6">24</text>
<text x="99" y="232.2">23</text>
<text x="63.5" y="234.7">16</text>
<text x="63.5" y="237.2">17</text>
<text x="99" y="234.7">22</text>
<text x="99" y="237.2">42</text>
<text x="99" y="239.8">43</text>
<text x="77.2" y="246.4" transform="rotate(-90 77.2 246.4)">19</text>
<text x="79.8" y="246.4" transform="rotate(-90 79.8 246.4)">39</text>
<text x="82.3" y="246.4" transform="rotate(-90 82.3 246.4)">40</text>
<text x="84.8" y="246.4" transform="rotate(-90 84.8 246.4)">41</text>
</g>
<g font-size="1.8" fill="#0f0f0f">
<text x="66" y="55.5">RF_LOW_BAND_IN_A</text>
<text x="173.5" y="64.4">RF_LOW_BAND_IN_A</text>
<text x="254" y="63.2">A_I0</text>
<text x="254" y="65.7">A_Q0</text>
<text x="327.9" y="63.2">A_Q0</text>
<text x="328.7" y="60.6">A_I0</text>
<text x="328.7" y="65.7">A_I1</text>
<text x="172.8" y="68.2">RF_HIGH_BAND_IN_A</text>
<text x="254" y="68.2">A_I1</text>
<text x="254" y="70.8">A_Q1</text>
<text x="322.3" y="70.8">ADC_CLK_A</text>
<text x="327.9" y="68.2">A_Q1</text>
<text x="66" y="77.1">RF_HIGH_BAND_IN_A</text>
<text x="317.8" y="73.3">A_LOCK_DETECT 11</text>
<text x="318" y="75.9">ADC_CLK_A_EXT 13</text>
<text x="254" y="82.2">A_SDATA</text>
<text x="254" y="79.7">A_SCLK</text>
<text x="131.3" y="86">ADC_CLK_A_EXT</text>
<text x="254" y="84.7">A_CSN</text>
<text x="254" y="89.8">A_SHDN</text>
<text x="181.6" y="92.4">ADC_CLK_A</text>
<text x="254" y="92.4">A_LOCK_DETECT</text>
<text x="131.2" y="98.7">REF_CLK_OUT_A</text>
<text x="181.5" y="97.4">REF_CLK_A</text>
<text x="254" y="100">REF_CLK_OUT_A</text>
<text x="328.7" y="105.1">A_SDATA 2</text>
<text x="329.5" y="102.5">A_SCLK</text>
<text x="330.5" y="107.6">A_CSN</text>
<text x="329.2" y="110.1">A_SHDN</text>
<text x="283.2" y="192.7">REF_CLK_A</text>
<text x="106.7" y="204.1">A_LOCK_DETECT</text>
<text x="106.7" y="206.7">A_SHDN</text>
<text x="106.7" y="209.2">A_SDATA</text>
<text x="106.7" y="214.3">A_SCLK</text>
<text x="106.7" y="216.8">A_CSN</text>
</g>
<g font-size="1.8" fill="#484848">
<text x="196.3" y="63.1">RF_50</text>
<text x="196.3" y="72">RF_50</text>
</g>
<g font-size="1.8" fill="#0000c2">
<text x="228.2" y="221.3">close</text>
<text x="234.4" y="221.3">when</text>
<text x="240.2" y="221.3">using</text>
<text x="246.5" y="221.3">XTAL</text>
</g>
<g font-size="1.4" fill="#840000">
<text x="88.1" y="200.1">RX3</text>
<text x="88.3" y="202.7">TX3</text>
<text x="88.2" y="205.2">ADC9</text>
<text x="88.2" y="207.7">ADC8</text>
<text x="73.6" y="215.4">USB-</text>
<text x="73.6" y="210.3">TX1</text>
<text x="73.6" y="212.9">RX1</text>
<text x="87.6" y="210.3">MOSI1</text>
<text x="87.6" y="212.8">MISO1</text>
<text x="88.2" y="215.4">SCK1</text>
<text x="73.6" y="217.9">USB+</text>
<text x="73.6" y="220.3">NSS1</text>
<text x="84.8" y="220.6">RX2 ADC3</text>
<text x="88.3" y="217.9">ADC4</text>
<text x="84.9" y="223">TX2 ADC2</text>
<text x="88.3" y="225.5">ADC1</text>
<text x="73.6" y="233.1">SDA1</text>
<text x="73.6" y="230.5">SCL1</text>
<text x="88.3" y="228.1">ADC0</text>
<text x="88.4" y="235.5">LED</text>
<text x="91.8" y="244.4">sink</text>
<text x="91.9" y="245.8">source</text>
<text x="95.8" y="244.4">3mA</text>
<text x="97.8" y="245.8">0mA</text>
<text x="89.4" y="251.7">5V</text>
<text x="91.9" y="249.6">PWM pin</text>
<text x="92" y="247.5">30pF</text>
<text x="92.2" y="251.7">tolerant</text>
<text x="96.6" y="247.5">2MHz</text>
</g>
<text font-size=".7" fill="#840000" x="67.5" y="242.3">Y@@J</text>
</svg>
